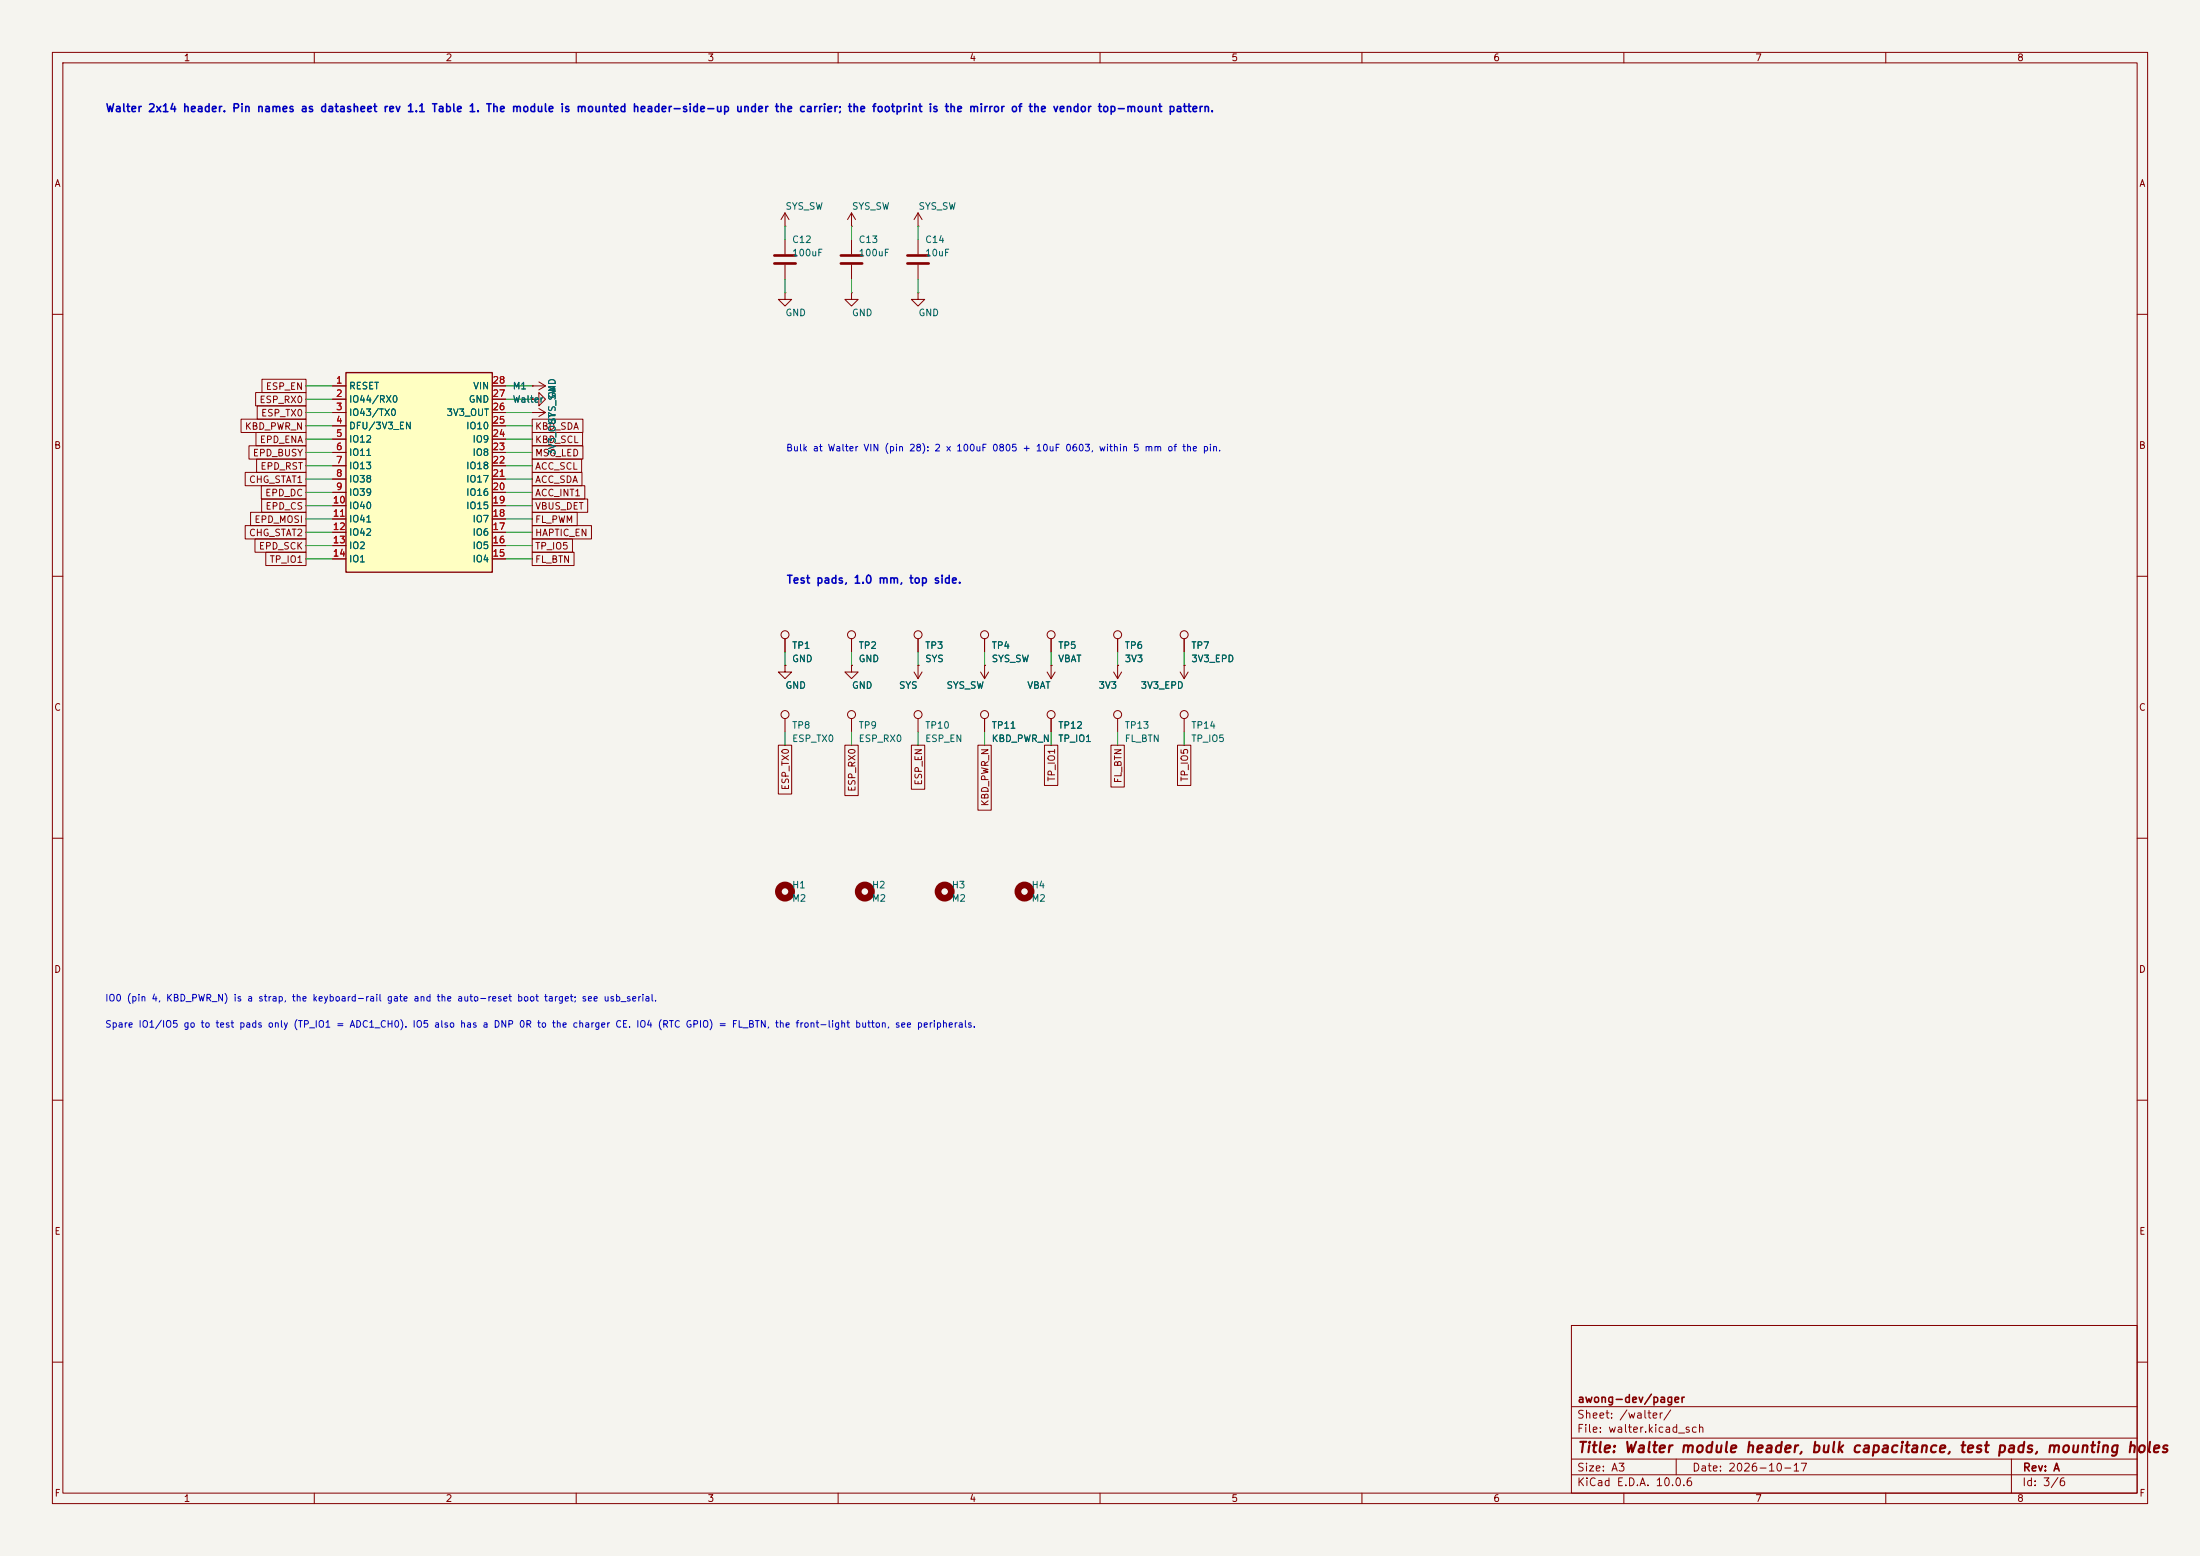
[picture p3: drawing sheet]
<svg xmlns="http://www.w3.org/2000/svg" width="420mm" height="297mm" viewBox="0 0 420 297" stroke-linecap="round" stroke-linejoin="round" font-family="sans-serif">
<path d="M0 0h420v297h-420z" fill="#f5f4ef" stroke="#f5f4ef" stroke-width=".19"/>
<g fill="none" stroke="#840000" stroke-width=".19">
<path d="M10 10h400v277h-400zM12 12h396v273h-396zM60 10v2M110 10v2M160 10v2M210 10v2M260 10v2M310 10v2M360 10v2M10 60h2M101.6 76.2h1.3v-1.3l1.2 1.3-1.2 1.3v-1.3M101.6 76.2h.1"/>
<path d="M101.6 78.7h.1M101.6 78.7h2.5M102.9 78l1.2 .7M104.1 78.7l-1.2 .8M408 60h2M10 110h2M408 110h2M200.7 137.2v2.5M226.1 137.2v2.5M10 160h2M408 160h2M10 210h2"/>
<path d="M408 210h2M300 253h108v32h-108zM10 260h2M300 278.5h108M300 274.5h108M300 268.5h108M320 278.5v3M384 278.5v6.5M408 260h2M60 285v2M110 285v2M160 285v2"/>
<path d="M210 285v2M260 285v2M300 281.5h108M310 285v2M360 285v2"/>
<circle cx="200.7" cy="136.4" r=".76"/>
<circle cx="226.1" cy="136.4" r=".76"/>
</g>
<path d="M66 71.1h28v38.1h-28z" fill="#ffffc2"/>
<path d="M66 71.1h28v38.1h-28z" fill="none" stroke="#840000" stroke-width=".25"/>
<g fill="none" stroke="#840000" stroke-width=".19">
<path d="M149.9 55.9v1.3h1.2l-1.2 1.2-1.3-1.2h1.3M149.9 55.9h.1M149.9 43.2h.1M149.9 40.6v2.6M149.9 45.7v2.8M149.9 50.5v2.8M149.9 40.6l-.8 1.3M149.9 40.6l.7 1.3M162.6 55.9v1.3h1.2l-1.2 1.2-1.3-1.2h1.3M162.6 55.9h.1M162.6 43.2h.1M162.6 40.6v2.6"/>
<path d="M162.6 45.7v2.8M162.6 50.5v2.8M162.6 40.6l-.8 1.3M162.6 40.6l.7 1.3M175.3 55.9v1.3h1.2l-1.2 1.2-1.3-1.2h1.3M175.3 55.9h.1M175.3 43.2h.1M175.3 40.6v2.6M175.3 45.7v2.8M175.3 50.5v2.8M175.3 40.6l-.8 1.3M175.3 40.6l.7 1.3"/>
<path d="M48.8 74.9h9.6v2.6h-9.6zM49.1 77.5h9.3v2.5h-9.3zM50 72.4h8.4v2.5h-8.4zM63.5 73.7h2.5M63.5 76.2h2.5M63.5 78.7h2.5M94 73.7h2.5M94 76.2h2.5M94 78.7h2.5M101.6 73.7h.1M101.6 78.7h.1M101.6 76.2h.1"/>
<path d="M101.6 73.7h2.5M102.9 72.9l1.2 .8M104.1 73.7l-1.2 .7M46 80h12.4v2.6h-12.4zM46.8 90.2h11.6v2.5h-11.6zM47.5 85.1h10.9v2.5h-10.9zM47.8 97.8h10.6v2.5h-10.6zM48.9 82.5h9.5v2.6h-9.5zM49 87.6h9.4v2.6h-9.4zM49.9 92.7h8.5v2.6h-8.5zM49.9 95.2h8.5v2.6h-8.5zM63.5 81.3h2.5"/>
<path d="M63.5 83.8h2.5M63.5 86.4h2.5M63.5 88.9h2.5M63.5 91.4h2.5M63.5 94h2.5M63.5 96.5h2.5M63.5 99.1h2.5M94 81.3h2.5M94 83.8h2.5M94 86.4h2.5M94 88.9h2.5M94 91.4h2.5"/>
<path d="M94 94h2.5M94 96.5h2.5M94 99.1h2.5M101.6 97.8h8.6v2.5h-8.6zM101.6 95.2h10.6v2.6h-10.6zM101.6 92.7h10v2.6h-10zM101.6 90.2h9.5v2.5h-9.5zM101.6 87.6h9.4v2.6h-9.4zM101.6 85.1h9.7v2.5h-9.7zM101.6 82.5h9.6v2.6h-9.6zM101.6 80h9.7v2.6h-9.7zM46.8 100.3h11.6v2.6h-11.6z"/>
<path d="M48.7 102.9h9.7v2.5h-9.7zM50.7 105.4h7.7v2.6h-7.7zM63.5 101.6h2.5M63.5 104.1h2.5M63.5 106.7h2.5M94 101.6h2.5M94 104.1h2.5M94 106.7h2.5M101.6 100.3h11.3v2.6h-11.3zM101.6 105.4h8v2.6h-8zM101.6 102.9h7.7v2.5h-7.7zM149.9 127v1.3h1.2l-1.2 1.2-1.3-1.2h1.3"/>
<path d="M149.9 127h.1M149.9 121.9v2.6M149.9 137.2v2.5M162.6 127v1.3h1.2l-1.2 1.2-1.3-1.2h1.3M162.6 127h.1M162.6 121.9v2.6M162.6 137.2v2.5M174.5 128.3l.8 1.2M175.3 127h.1M175.3 121.9v2.6M175.3 127v2.5M175.3 137.2v2.5"/>
<path d="M176 128.3l-.7 1.2M187.2 128.3l.8 1.2M188 127h.1M188 121.9v2.6M188 127v2.5M188 137.2v2.5M188.7 128.3l-.7 1.2M199.9 128.3l.8 1.2M200.7 127h.1M200.7 121.9v2.6M200.7 127v2.5M200.7 137.2v2.5"/>
<path d="M201.4 128.3l-.7 1.2M212.6 128.3l.8 1.2M213.4 127h.1M213.4 121.9v2.6M213.4 127v2.5M213.4 137.2v2.5M214.1 128.3l-.7 1.2M225.3 128.3l.8 1.2M226.1 127h.1M226.1 121.9v2.6M226.1 127v2.5M226.8 128.3l-.7 1.2"/>
<path d="M148.6 142.2h2.5v9.4h-2.5zM161.3 142.2h2.5v9.7h-2.5zM174 142.2h2.5v8.4h-2.5zM186.7 142.2h2.5v12.4h-2.5zM199.4 142.2h2.5v7.7h-2.5zM212.1 142.2h2.5v8h-2.5zM224.8 142.2h2.5v7.7h-2.5z"/>
<circle cx="149.9" cy="121.2" r=".76"/>
<circle cx="149.9" cy="136.4" r=".76"/>
<circle cx="162.6" cy="136.4" r=".76"/>
<circle cx="162.6" cy="121.2" r=".76"/>
<circle cx="175.3" cy="136.4" r=".76"/>
<circle cx="175.3" cy="121.2" r=".76"/>
<circle cx="188" cy="136.4" r=".76"/>
<circle cx="188" cy="121.2" r=".76"/>
<circle cx="200.7" cy="121.2" r=".76"/>
<circle cx="213.4" cy="121.2" r=".76"/>
<circle cx="213.4" cy="136.4" r=".76"/>
<circle cx="226.1" cy="121.2" r=".76"/>
</g>
<g fill="none" stroke="#840000" stroke-width="1.3">
<circle cx="149.9" cy="170.2" r="1.27"/>
<circle cx="165.1" cy="170.2" r="1.27"/>
<circle cx="180.3" cy="170.2" r="1.27"/>
<circle cx="195.6" cy="170.2" r="1.27"/>
</g>
<path d="M147.8 48.8h4.1M147.8 50.3h4.1M160.5 48.8h4.1M160.5 50.3h4.1M173.2 48.8h4.1M173.2 50.3h4.1" fill="none" stroke="#840000" stroke-width=".51"/>
<g fill="none" stroke="#009600" stroke-width=".19">
<path d="M149.9 43.2v2.5M149.9 53.3v2.6M162.6 43.2v2.5M162.6 53.3v2.6M175.3 43.2v2.5M175.3 53.3v2.6M58.4 76.2h5.1M58.4 73.7h5.1M58.4 78.7h5.1M96.5 76.2h5.1M96.5 73.7h5.1M96.5 78.7h5.1"/>
<path d="M58.4 81.3h5.1M58.4 91.4h5.1M58.4 94h5.1M58.4 96.5h5.1M58.4 99.1h5.1M58.4 83.8h5.1M58.4 86.4h5.1M58.4 88.9h5.1M96.5 81.3h5.1M96.5 91.4h5.1M96.5 94h5.1M96.5 96.5h5.1"/>
<path d="M96.5 99.1h5.1M96.5 83.8h5.1M96.5 86.4h5.1M96.5 88.9h5.1M58.4 101.6h5.1M58.4 104.1h5.1M58.4 106.7h5.1M96.5 101.6h5.1M96.5 104.1h5.1M96.5 106.7h5.1M149.9 124.5v2.5M149.9 139.7v2.5"/>
<path d="M162.6 124.5v2.5M162.6 139.7v2.5M175.3 124.5v2.5M175.3 139.7v2.5M188 124.5v2.5M188 139.7v2.5M200.7 124.5v2.5M200.7 139.7v2.5M213.4 124.5v2.5M213.4 139.7v2.5M226.1 124.5v2.5M226.1 139.7v2.5"/>
</g>
<text font-size="2" fill="#840000" x="301" y="277.8">Title: Walter module header, bulk capacitance, test pads, mounting holes</text>
<g font-size="1.5" fill="#0000c2">
<text x="20" y="21.8">Walter 2x14 header. Pin names as datasheet rev 1.1 Table 1. The module is mounted header-side-up under the carrier; the footprint is the mirror of the vendor top-mount pattern.</text>
<text x="150" y="111.8">Test pads, 1.0 mm, top side.</text>
</g>
<g font-size="1.5" fill="#840000">
<text x="301" y="268.1">awong-dev/pager</text>
<text x="300.9" y="273.8">File: walter.kicad_sch</text>
<text x="300.9" y="271.1">Sheet: /walter/</text>
<text x="300.9" y="281.2">Size: A3</text>
<text x="322.9" y="281.2">Date: 2026-10-17</text>
<text x="386" y="281.2">Rev: A</text>
<text x="300.9" y="284">KiCad E.D.A. 10.0.6</text>
<text x="385.9" y="284">Id: 3/6</text>
</g>
<g font-size="1.3" fill="#840000">
<text x="35" y="12">1</text>
<text x="85" y="12">2</text>
<text x="135" y="12">3</text>
<text x="185" y="12">4</text>
<text x="235" y="12">5</text>
<text x="285" y="12">6</text>
<text x="335" y="12">7</text>
<text x="385" y="12">8</text>
<text x="10.3" y="36">A</text>
<text x="408.3" y="36">A</text>
<text x="49.4" y="77.3">ESP_RX0</text>
<text x="50.6" y="74.7">ESP_EN</text>
<text x="46.6" y="82.3">KBD_PWR_N</text>
<text x="49.7" y="79.8">ESP_TX0</text>
<text x="102" y="82.3">KBD_SDA</text>
<text x="10.2" y="86">B</text>
<text x="48.2" y="87.4">EPD_BUSY</text>
<text x="49.5" y="84.9">EPD_ENA</text>
<text x="49.6" y="90">EPD_RST</text>
<text x="102" y="90">ACC_SCL</text>
<text x="102" y="87.4">MSG_LED</text>
<text x="102" y="84.9">KBD_SCL</text>
<text x="408.2" y="86">B</text>
<text x="47.4" y="92.5">CHG_STAT1</text>
<text x="50.5" y="95">EPD_DC</text>
<text x="102" y="95">ACC_INT1</text>
<text x="102" y="92.5">ACC_SDA</text>
<text x="48.5" y="100.1">EPD_MOSI</text>
<text x="50.6" y="97.6">EPD_CS</text>
<text x="102" y="100.1">FL_PWM</text>
<text x="102" y="97.6">VBUS_DET</text>
<text x="47.4" y="102.7">CHG_STAT2</text>
<text x="49.3" y="105.2">EPD_SCK</text>
<text x="51.4" y="107.7">TP_IO1</text>
<text x="102" y="102.7">HAPTIC_EN</text>
<text x="102" y="107.7">FL_BTN</text>
<text x="102" y="105.2">TP_IO5</text>
<text x="10.2" y="136">C</text>
<text x="408.2" y="136">C</text>
<text x="201.7" y="149.3" transform="rotate(-90 201.7 149.3)">TP_IO1</text>
<text x="214.4" y="149.6" transform="rotate(-90 214.4 149.6)">FL_BTN</text>
<text x="227.1" y="149.3" transform="rotate(-90 227.1 149.3)">TP_IO5</text>
<text x="150.9" y="150.9" transform="rotate(-90 150.9 150.9)">ESP_TX0</text>
<text x="163.6" y="151.2" transform="rotate(-90 163.6 151.2)">ESP_RX0</text>
<text x="176.3" y="150" transform="rotate(-90 176.3 150)">ESP_EN</text>
<text x="189" y="154" transform="rotate(-90 189 154)">KBD_PWR_N</text>
<text x="10.2" y="186">D</text>
<text x="408.2" y="186">D</text>
<text x="10.3" y="236">E</text>
<text x="408.3" y="236">E</text>
<text x="10.3" y="286">F</text>
<text x="35" y="287">1</text>
<text x="85" y="287">2</text>
<text x="135" y="287">3</text>
<text x="185" y="287">4</text>
<text x="235" y="287">5</text>
<text x="285" y="287">6</text>
<text x="335" y="287">7</text>
<text x="385" y="287">8</text>
<text x="408.3" y="286">F</text>
</g>
<g font-size="1.3" fill="#006464">
<text x="149.8" y="40.3">SYS_SW</text>
<text x="162.5" y="40.3">SYS_SW</text>
<text x="175.2" y="40.3">SYS_SW</text>
<text x="151.1" y="46.7">C12</text>
<text x="163.8" y="46.7">C13</text>
<text x="176.5" y="46.7">C14</text>
<text x="151.1" y="49.2">100uF</text>
<text x="163.8" y="49.2">100uF</text>
<text x="176.5" y="49.2">10uF</text>
<text x="149.8" y="60.7">GND</text>
<text x="162.5" y="60.7">GND</text>
<text x="175.2" y="60.7">GND</text>
<text x="66.5" y="74.6">RESET</text>
<text x="66.5" y="77.2">IO44/RX0</text>
<text x="89.4" y="77.2">GND</text>
<text x="90.2" y="74.6">VIN</text>
<text x="97.8" y="74.6">M1</text>
<text x="97.8" y="77.2">Walter</text>
<text x="106.4" y="76.2" transform="rotate(-90 106.4 76.2)">GND</text>
<text x="66.5" y="79.7">IO43/TX0</text>
<text x="66.5" y="82.2">DFU/3V3_EN</text>
<text x="85.1" y="79.7">3V3_OUT</text>
<text x="88.9" y="82.2">IO10</text>
<text x="106.4" y="81" transform="rotate(-90 106.4 81)">SYS_SW</text>
<text x="66.5" y="84.8">IO12</text>
<text x="66.5" y="87.3">IO11</text>
<text x="66.5" y="89.9">IO13</text>
<text x="88.9" y="89.9">IO18</text>
<text x="90.1" y="87.3">IO8</text>
<text x="90.1" y="84.8">IO9</text>
<text x="106.4" y="87.1" transform="rotate(-90 106.4 87.1)">3V3_OUT</text>
<text x="66.5" y="92.4">IO38</text>
<text x="66.5" y="94.9">IO39</text>
<text x="88.9" y="94.9">IO16</text>
<text x="88.9" y="92.4">IO17</text>
<text x="66.5" y="97.5">IO40</text>
<text x="66.5" y="100">IO41</text>
<text x="88.9" y="97.5">IO15</text>
<text x="90.1" y="100">IO7</text>
<text x="66.5" y="102.6">IO42</text>
<text x="66.5" y="105.1">IO2</text>
<text x="66.5" y="107.6">IO1</text>
<text x="90.1" y="107.6">IO4</text>
<text x="90.1" y="105.1">IO5</text>
<text x="90.1" y="102.6">IO6</text>
<text x="151.1" y="124.2">TP1</text>
<text x="163.8" y="124.2">TP2</text>
<text x="176.5" y="124.2">TP3</text>
<text x="189.2" y="124.2">TP4</text>
<text x="201.9" y="124.2">TP5</text>
<text x="214.6" y="124.2">TP6</text>
<text x="227.3" y="124.2">TP7</text>
<text x="149.8" y="131.8">GND</text>
<text x="151.1" y="126.7">GND</text>
<text x="162.5" y="131.8">GND</text>
<text x="163.8" y="126.7">GND</text>
<text x="171.5" y="131.8">SYS</text>
<text x="176.5" y="126.7">SYS</text>
<text x="180.6" y="131.8">SYS_SW</text>
<text x="189.2" y="126.7">SYS_SW</text>
<text x="196" y="131.8">VBAT</text>
<text x="201.9" y="126.7">VBAT</text>
<text x="209.6" y="131.8">3V3</text>
<text x="214.6" y="126.7">3V3</text>
<text x="217.7" y="131.8">3V3_EPD</text>
<text x="227.3" y="126.7">3V3_EPD</text>
<text x="151.1" y="139.4">TP8</text>
<text x="151.1" y="141.9">ESP_TX0</text>
<text x="163.8" y="139.4">TP9</text>
<text x="163.8" y="141.9">ESP_RX0</text>
<text x="176.5" y="139.4">TP10</text>
<text x="176.5" y="141.9">ESP_EN</text>
<text x="189.2" y="139.4">TP11</text>
<text x="189.2" y="141.9">KBD_PWR_N</text>
<text x="201.9" y="139.4">TP12</text>
<text x="201.9" y="141.9">TP_IO1</text>
<text x="214.6" y="139.4">TP13</text>
<text x="214.6" y="141.9">FL_BTN</text>
<text x="227.3" y="139.4">TP14</text>
<text x="227.3" y="141.9">TP_IO5</text>
<text x="151.1" y="169.9">H1</text>
<text x="151.1" y="172.4">M2</text>
<text x="166.4" y="169.9">H2</text>
<text x="166.4" y="172.4">M2</text>
<text x="181.6" y="169.9">H3</text>
<text x="181.6" y="172.4">M2</text>
<text x="196.8" y="169.9">H4</text>
<text x="196.8" y="172.4">M2</text>
</g>
<g font-size="1.3" fill="#a90000">
<text x="64" y="73.5">1</text>
<text x="64" y="76.1">2</text>
<text x="93.9" y="76.1">27</text>
<text x="93.9" y="73.5">28</text>
<text x="64" y="78.6">3</text>
<text x="64" y="81.1">4</text>
<text x="64" y="83.7">5</text>
<text x="93.9" y="83.7">24</text>
<text x="93.9" y="81.1">25</text>
<text x="93.9" y="78.6">26</text>
<text x="64" y="86.2">6</text>
<text x="64" y="88.8">7</text>
<text x="93.9" y="88.8">22</text>
<text x="93.9" y="86.2">23</text>
<text x="64" y="91.3">8</text>
<text x="64" y="93.8">9</text>
<text x="93.9" y="93.8">20</text>
<text x="93.9" y="91.3">21</text>
<text x="63.4" y="96.4">10</text>
<text x="63.4" y="98.9">11</text>
<text x="63.4" y="101.5">12</text>
<text x="93.9" y="101.5">17</text>
<text x="93.9" y="98.9">18</text>
<text x="93.9" y="96.4">19</text>
<text x="63.4" y="104">13</text>
<text x="63.4" y="106.5">14</text>
<text x="93.9" y="106.5">15</text>
<text x="93.9" y="104">16</text>
</g>
<g font-size="1.3" fill="#0000c2">
<text x="150" y="86.5">Bulk at Walter VIN (pin 28): 2 x 100uF 0805 + 10uF 0603, within 5 mm of the pin.</text>
<text x="20" y="191.5">IO0 (pin 4, KBD_PWR_N) is a strap, the keyboard-rail gate and the auto-reset boot target; see usb_serial.</text>
<text x="20" y="196.5">Spare IO1/IO5 go to test pads only (TP_IO1 = ADC1_CH0). IO5 also has a DNP 0R to the charger CE. IO4 (RTC GPIO) = FL_BTN, the front-light button, see peripherals.</text>
</g>
</svg>
